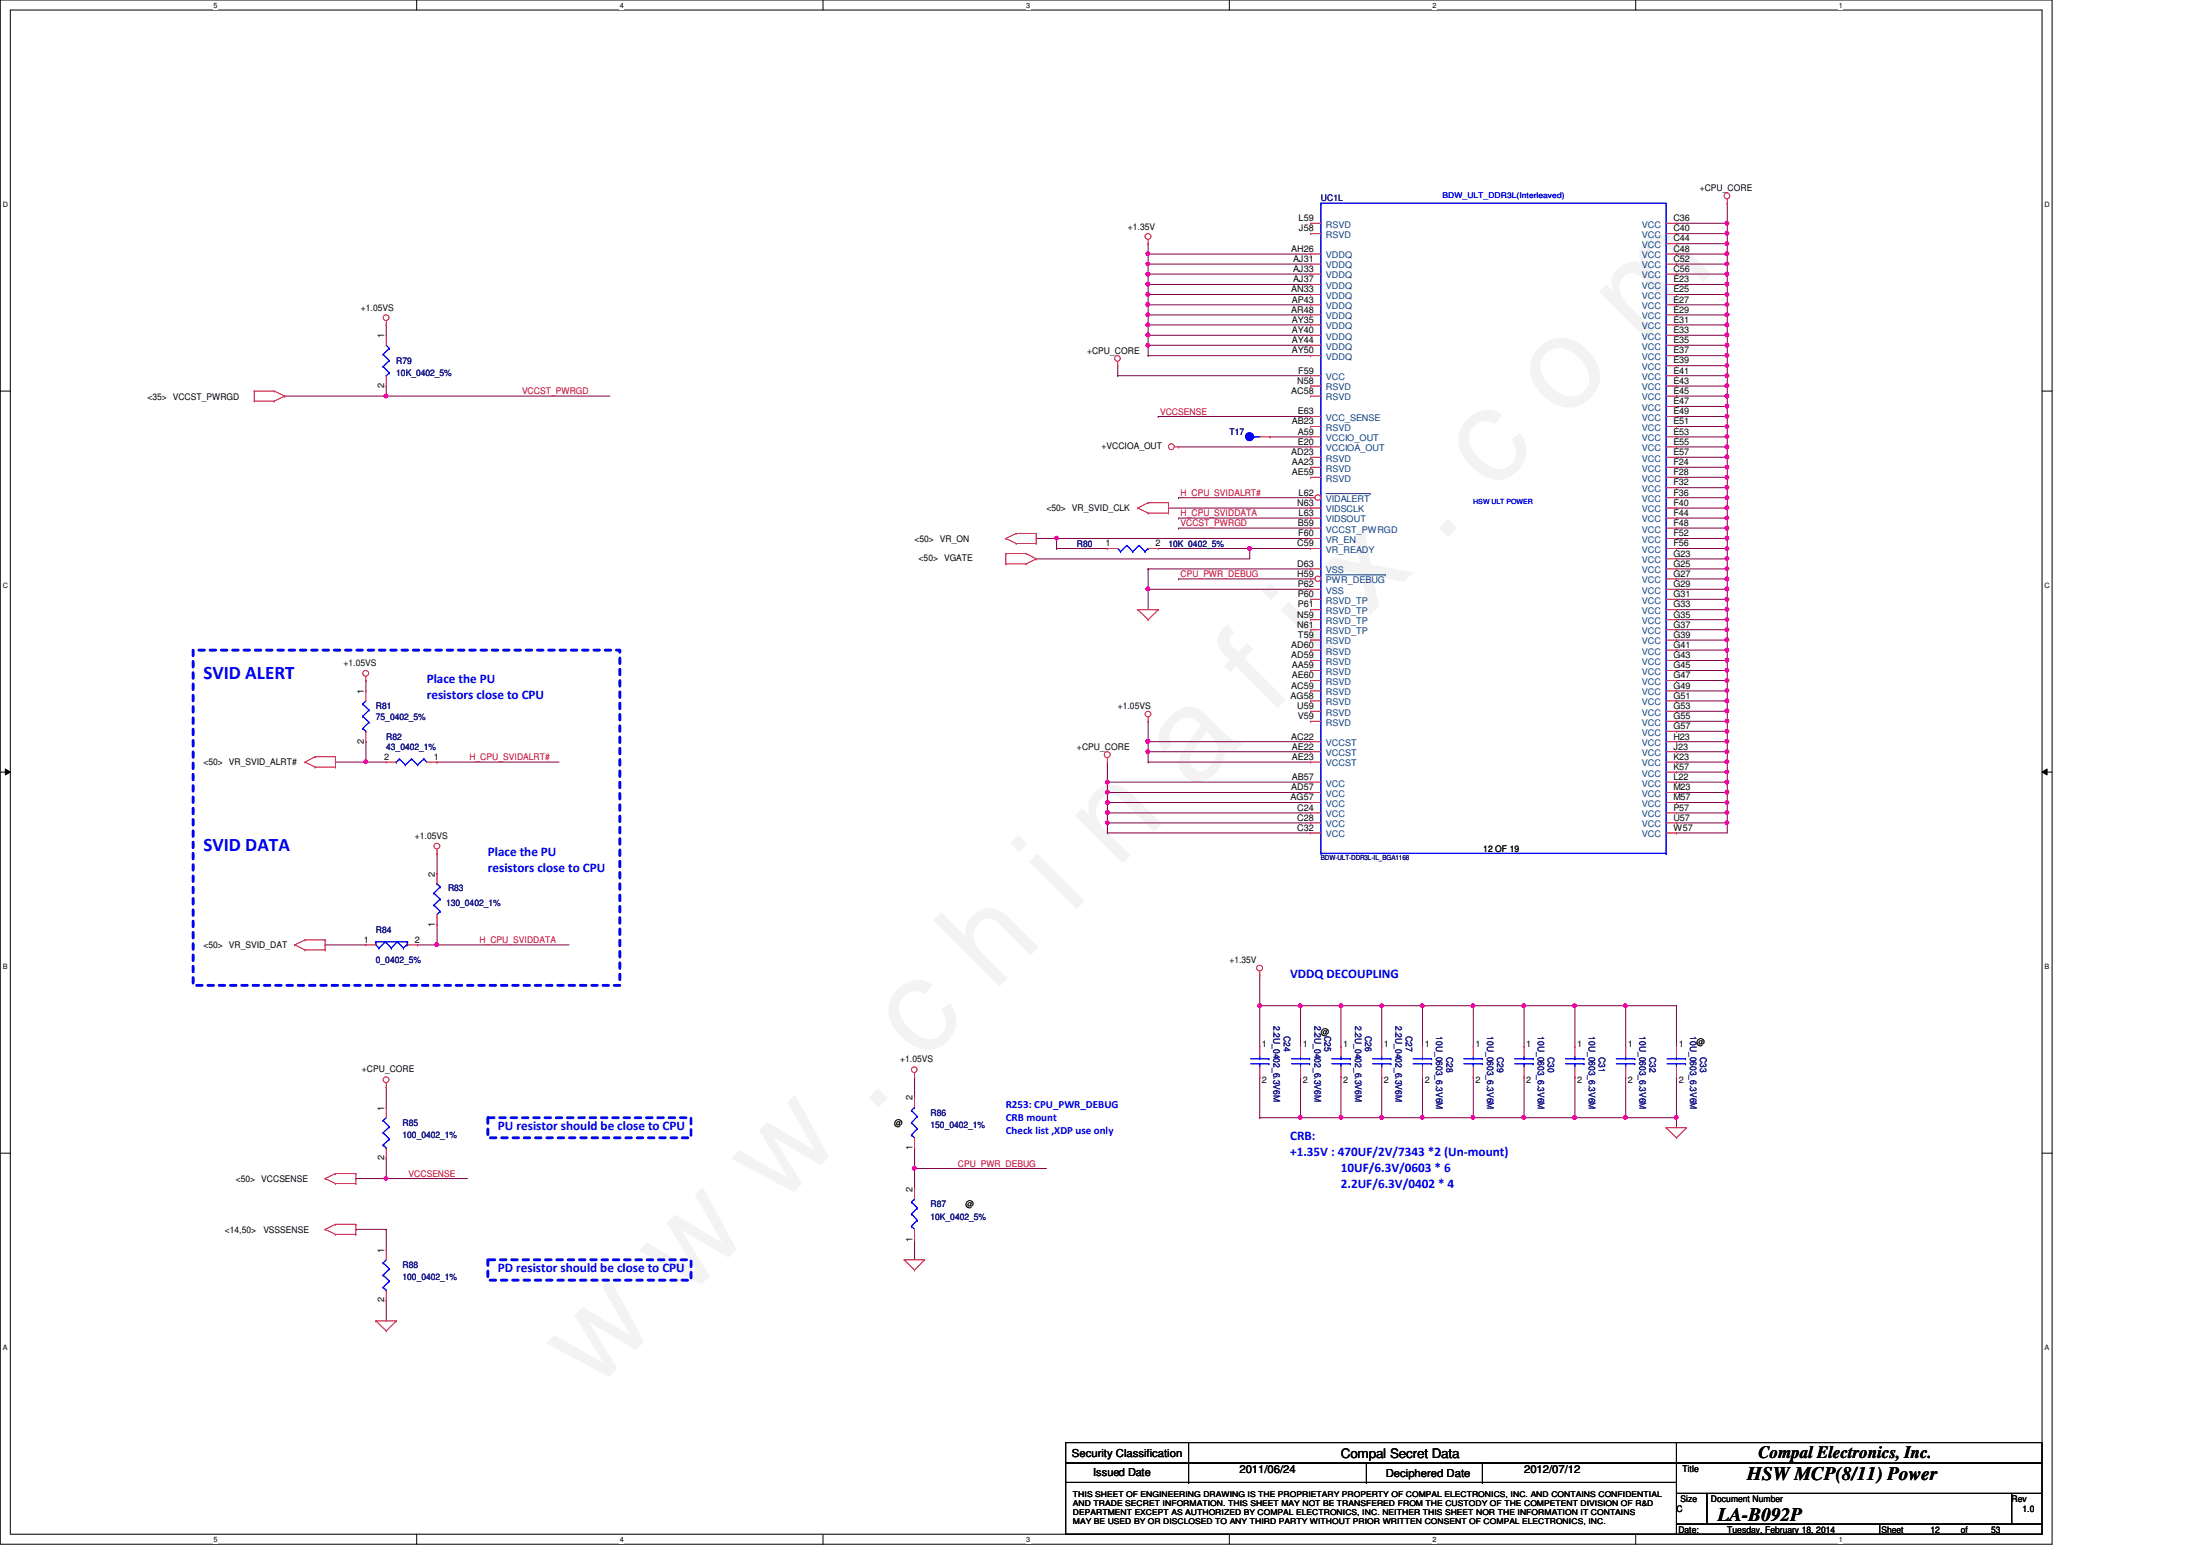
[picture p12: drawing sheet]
<svg xmlns="http://www.w3.org/2000/svg" width="297mm" height="210mm" viewBox="0 0 297 210" stroke-linecap="round" stroke-linejoin="round" font-family="sans-serif">
<path d="M0 0h277.1v208.4h-277.1zM1.4 1.4h274.3v205.7h-274.3z" fill="none" stroke="#000" stroke-width=".14"/>
<g fill="#fff">
<path d="M28.8 .1h.6v1.1h-.6z"/>
<path d="M28.8 207.2h.6v1.1h-.6z"/>
</g>
<path d="M56.3 0v1.4M56.3 207.1v1.3" fill="none" stroke="#000" stroke-width=".14"/>
<g fill="#fff">
<path d="M83.7 .1h.5v1.1h-.5z"/>
<path d="M83.7 207.2h.5v1.1h-.5z"/>
</g>
<path d="M111.1 0v1.4M111.1 207.1v1.3" fill="none" stroke="#000" stroke-width=".14"/>
<g fill="#fff">
<path d="M138.6 .1h.5v1.1h-.5z"/>
<path d="M138.6 207.2h.5v1.1h-.5z"/>
</g>
<path d="M166 0v1.4M166 207.1v1.3" fill="none" stroke="#000" stroke-width=".14"/>
<g fill="#fff">
<path d="M193.4 .1h.6v1.1h-.6z"/>
<path d="M193.4 207.2h.6v1.1h-.6z"/>
</g>
<path d="M220.8 0v1.4M220.8 207.1v1.3" fill="none" stroke="#000" stroke-width=".14"/>
<g fill="#fff">
<path d="M248.3 .1h.5v1.1h-.5z"/>
<path d="M248.3 207.2h.5v1.1h-.5z"/>
<path d="M.4 27.1h.7v1.1h-.7z"/>
<path d="M276.1 27.1h.7v1.1h-.7z"/>
<path d="M.4 78.5h.7v1.1h-.7z"/>
<path d="M276.1 78.5h.7v1.1h-.7z"/>
</g>
<path d="M0 52.8h1.4M275.7 52.8h1.4" fill="none" stroke="#000" stroke-width=".14"/>
<g fill="#fff">
<path d="M.4 129.9h.6v1.1h-.6z"/>
<path d="M276.1 129.9h.6v1.1h-.6z"/>
</g>
<path d="M0 104.2h1.4M.7 103.8l.7 .4-.7 .4zM275.7 104.2l.7-.4v.8zM275.7 104.2h1.4" fill="none" stroke="#000" stroke-width=".14"/>
<path d="M.7 103.8l.7 .4-.7 .4zM275.7 104.2l.7-.4v.8z" fill="#000"/>
<g fill="#fff">
<path d="M.4 181.4h.6v1.1h-.6z"/>
<path d="M276.1 181.4h.6v1.1h-.6z"/>
</g>
<path d="M0 155.7h1.4M275.7 155.7h1.4" fill="none" stroke="#000" stroke-width=".14"/>
<path d="M26.1 87.8h57.6v45.2h-57.6zM65.9 150.9h27.4v2.7h-27.4zM65.9 170.1h27.4v2.7h-27.4z" fill="none" stroke="#00f" stroke-width=".38" stroke-dasharray=".8 .8"/>
<path d="M139.9 75.4h28.8M142.7 72.7h34.2M52.2 159.1h.1M52.2 159.1h10.9" fill="none" stroke="#800040" stroke-width=".14"/>
<circle cx="52.1" cy="159.1" r=".25" fill="#f0f"/>
<circle cx="52.1" cy="159.1" r=".25" fill="none" stroke="#f0f" stroke-width=".14"/>
<path d="M59 102.9h.1M59 102.9h16.5M59 127.6h.1M59 127.6h17.8" fill="none" stroke="#800040" stroke-width=".14"/>
<circle cx="59" cy="127.5" r=".26" fill="#f0f"/>
<circle cx="59" cy="127.5" r=".26" fill="none" stroke="#f0f" stroke-width=".14"/>
<path d="M49.4 91.9h.1M49.4 91.9v1.4M49.4 102.9h.1M49.4 102.9h2.8M59 115.2h.1M59 115.2v2.7" fill="none" stroke="#800040" stroke-width=".14"/>
<path d="M49.2 102.6h.2l.2 .1-.1 .3-.1 .1-.2-.1z" fill-rule="evenodd" fill="#f0f"/>
<path d="M49.2 102.6h.2l.2 .1-.1 .3-.1 .1-.2-.1z" fill="none" stroke="#f0f" stroke-width=".14"/>
<g fill="none" stroke="#800040" stroke-width=".14">
<path d="M52.2 43.9h.1M52.2 52.1h.1M52.2 43.9v1.4M52.2 52.1v1.4M45.3 102.9h.1M49.4 100.1h.1M49.4 100.1v2.8h-4.1M43.9 127.6h.1M43.9 127.6h5.5M59 124.8h.1M59 124.8v2.8M48 159.1h.1"/>
<path d="M52.2 156.3h.1M52.2 146.7h.1M52.2 146.7v2.8M52.2 156.3v2.8h-4.2M48 165.9h.1M48 165.9h4.2M52.2 165.9h.1M52.2 175.6h.1M52.2 165.9v2.8M52.2 175.6v2.7"/>
</g>
<circle cx="52.1" cy="53.5" r=".26" fill="#f0f"/>
<circle cx="52.1" cy="53.5" r=".26" fill="none" stroke="#f0f" stroke-width=".14"/>
<path d="M38.4 53.5h.1M38.4 53.5h43.9M52.2 53.5h.1M56.4 127.6h.1M56.4 127.6h2.6" fill="none" stroke="#800040" stroke-width=".14"/>
<g fill="none" stroke="#f00" stroke-width=".14">
<path d="M34.3 54.1h.1M34.3 52.8h.1M34.3 52.8h2.7M34.3 54.1h2.7M34.3 52.8v1.3M37 52.8h.1M37 54.1h.1M37 52.8l1.4 .7M38.4 53.5h.1M38.4 53.5l-1.4 .6M52.2 43.9h.1M52.2 45.3h.1"/>
<path d="M52.2 52.1h.1M52.2 43.3v.6M52.2 45.3v1.3M52.2 50.7v1.4M49.4 91.9h.1M49.4 93.3h.1M49.4 91.3v.6M49.4 93.3v1.3M49.4 98.7v1.4M41.2 102.9h.1M41.2 102.9l1.3 .6M42.5 102.2h.1"/>
<path d="M42.5 103.5h.1M42.5 102.2h2.8M42.5 102.2l-1.3 .7M42.5 103.5h2.8M45.3 103.5h.1M45.3 102.2h.1M45.3 102.2v1.3M49.4 100.1h.1M52.2 102.9h.1M52.2 102.9h1.3M57.6 102.9h1.4M59 115.2h.1"/>
<path d="M59 117.9h.1M59 102.9h.1M59 114.6v.6M59 117.9v1.4M39.8 127.6h.1M39.8 127.6l1.4 .6M41.2 126.9h.1M41.2 128.2h.1M41.2 126.9h2.7M41.2 126.9l-1.4 .7M41.2 128.2h2.7M43.9 128.2h.1"/>
<path d="M43.9 126.9h.1M43.9 126.9v1.3M49.4 127.6h.1M49.4 127.6h1.4M55 127.6h1.4M56.4 127.6h.1M59 124.8h.1M59 123.4v1.4M43.9 159.1h.1M43.9 159.1l1.4 .7M45.3 158.4h.1M45.3 159.8h.1"/>
<path d="M45.3 158.4h2.7M45.3 158.4l-1.4 .7M45.3 159.8h2.7M48 159.8h.1M48 158.4h.1M48 158.4v1.4M52.2 146.7h.1M52.2 149.5h.1M52.2 156.3h.1M52.2 146.2v.5M52.2 149.5v1.4M52.2 155v1.3"/>
<path d="M43.9 165.9h.1M43.9 165.9l1.4 .7M45.3 165.3h.1M45.3 166.6h.1M45.3 165.3h2.7M45.3 165.3l-1.4 .6M45.3 166.6h2.7M48 166.6h.1M48 165.3h.1M48 165.3v1.3M50.8 178.3h.1M50.8 178.3h2.7"/>
<path d="M50.8 178.3l1.4 1.4M52.2 179.7h.1M52.2 168.7h.1M52.2 175.6h.1M52.2 168.7v1.4M52.2 174.2v1.4M53.5 178.3h.1M53.5 178.3l-1.3 1.4"/>
<circle cx="52.1" cy="42.9" r=".39"/>
<circle cx="49.4" cy="90.9" r=".39"/>
<circle cx="59" cy="114.2" r=".39"/>
<circle cx="52.1" cy="145.7" r=".39"/>
</g>
<g fill="none" stroke="#000" stroke-width=".14">
<path d="M143.9 194.7h82.5v2.8h-82.5zM143.9 197.5h82.5v2.6h-82.5zM160.5 197.5h.1M160.5 194.7v5.4M184.5 197.5v2.6M200.1 197.5v2.6M226.4 194.7h49.3v2.8h-49.3zM226.4 197.5h49.3v4.1h-49.3zM143.9 200.1h82.5v7h-82.5zM160.5 200.1h.1M184.5 200.1h.1M200.1 200.1h.1"/>
<path d="M226.4 201.6h4.1v4.1h-4.1zM226.4 205.7h27.4v1.4h-27.4zM230.5 201.6h41.1v4.1h-41.1zM253.8 205.7h21.9v1.4h-21.9zM271.6 201.6h4.1v4.1h-4.1z"/>
</g>
<g fill="none" stroke="#00f" stroke-width=".14">
<path d="M178.3 27.4h46.7v87.8h-46.7zM51.7 47.8h.1M51.7 49.5h.1M51.7 47.8l.9 .9M51.7 49.5l.9 .8M52.2 50.7h.1M52.2 46.6l.4 .4M52.6 47h.1M52.6 48.7h.1M52.6 50.3h.1M52.6 47l-.9 .8M52.6 48.7l-.9 .8"/>
<path d="M52.6 50.3l-.4 .4M49 95h.1M49 96.7h.1M49 98.3h.1M49 95l.8 .8M49 96.7l.8 .8M49 98.3l.4 .4M49.4 98.7h.1M49.4 94.6l-.4 .4M49.8 95.8h.1M49.8 97.5h.1M49.8 95.8l-.8 .9"/>
<path d="M49.8 97.5l-.8 .8M53.5 102.9h.1M53.9 102.4h.1M53.9 102.4l.8 .9M53.9 102.4l-.4 .5M54.7 103.3h.1M55.6 102.4h.1M55.6 102.4l.8 .9M55.6 102.4l-.9 .9M56.4 103.3h.1M57.2 102.4h.1M57.2 102.4l.4 .5"/>
<path d="M57.2 102.4l-.8 .9M59 119.3h.1M59 119.3l.4 .4M59.4 119.7h.1M59.4 119.7l-.8 .9M50.8 127.1h.1M50.8 127.1v.5l.4 .4M50.8 127.1h4.1M51.2 128h.1M52 127.1h.1M52 127.1l-.8 .9M52 127.1l.8 .9"/>
<path d="M52.8 128h.1M53.6 127.1h.1M53.6 127.1l-.8 .9M53.6 127.1l.9 .9M54.5 128h.1M54.9 127.6h.1M54.9 127.1h.1M54.9 127.6l-.4 .4M55 127.1h.1M55 127.1v.6M58.6 122.2h.1M58.6 120.6h.1"/>
<path d="M58.6 122.2l.8 .8M58.6 120.6l.8 .8M59.4 123h.1M59.4 121.4h.1M59.4 123l-.4 .4M59.4 121.4l-.8 .8M51.7 151.3h.1M51.7 152.9h.1M51.7 154.6h.1M51.7 151.3l.9 .8M51.7 152.9l.9 .9M51.7 154.6l.5 .4"/>
<path d="M52.2 155h.1M52.2 150.9l-.5 .4M52.6 152.1h.1M52.6 153.8h.1M52.6 152.1l-.9 .8M52.6 153.8l-.9 .8M51.7 170.5h.1M51.7 172.1h.1M51.7 173.8h.1M51.7 170.5l.9 .8M51.7 172.1l.9 .8M51.7 173.8l.5 .4"/>
<path d="M52.2 174.2h.1M52.2 170.1l-.5 .4M52.6 171.3h.1M52.6 172.9h.1M52.6 171.3l-.9 .8M52.6 172.9l-.9 .9"/>
</g>
<circle cx="52.1" cy="159.1" r=".25" fill="#f0f"/>
<circle cx="52.1" cy="159.1" r=".25" fill="none" stroke="#f0f" stroke-width=".14"/>
<circle cx="59" cy="127.5" r=".26" fill="#f0f"/>
<circle cx="59" cy="127.5" r=".26" fill="none" stroke="#f0f" stroke-width=".14"/>
<path d="M49.2 102.6h.2l.2 .1-.1 .3-.1 .1-.2-.1z" fill-rule="evenodd" fill="#f0f"/>
<path d="M49.2 102.6h.2l.2 .1-.1 .3-.1 .1-.2-.1z" fill="none" stroke="#f0f" stroke-width=".14"/>
<circle cx="52.1" cy="53.5" r=".26" fill="#f0f"/>
<circle cx="52.1" cy="53.5" r=".26" fill="none" stroke="#f0f" stroke-width=".14"/>
<text font-size="17.6" fill="#f0f" x="80.1" y="188" transform="rotate(-45 80.1 188)">w w w . c h i n a f i x . c o m</text>
<g font-size="2.6" fill="#00f">
<text x="27.5" y="91.6">SVID ALERT</text>
<text x="27.5" y="114.9">SVID DATA</text>
</g>
<g font-size="2.6">
<text x="235.9" y="199.8">HSW MCP(8/11) Power</text>
<text x="231.9" y="205.3">LA-B092P</text>
</g>
<text font-size="2.3" x="237.4" y="196.9">Compal Electronics, Inc.</text>
<g font-size="1.8" fill="#00f">
<text x="57.6" y="92.2">Place the PU</text>
<text x="57.6" y="94.4">resistors close to CPU</text>
<text x="65.9" y="115.5">Place the PU</text>
<text x="65.9" y="117.7">resistors close to CPU</text>
<text x="174.2" y="132">VDDQ DECOUPLING</text>
<text x="67.2" y="152.6">PU resistor should be close to CPU</text>
<text x="174.2" y="153.9">CRB:</text>
<text x="174.2" y="156.1">+1.35V : 470UF/2V/7343 *2 (Un-mount)</text>
<text x="181" y="158.2">10UF/6.3V/0603 * 6</text>
<text x="181" y="160.4">2.2UF/6.3V/0402 * 4</text>
<text x="67.2" y="171.7">PD resistor should be close to CPU</text>
</g>
<text font-size="1.8" x="181.1" y="196.8">Compal Secret Data</text>
<g font-size="1.5" fill="#00f">
<text x="135.8" y="149.5">R253: CPU_PWR_DEBUG</text>
<text x="135.8" y="151.3">CRB mount</text>
<text x="135.8" y="153.1">Check list ,XDP use only</text>
</g>
<g font-size="1.5">
<text x="144.7" y="196.6">Security Classification</text>
<text x="147.6" y="199.3">Issued Date</text>
<text x="167.3" y="198.8">2011/06/24</text>
<text x="187.1" y="199.4">Deciphered Date</text>
<text x="205.8" y="198.8">2012/07/12</text>
</g>
<g font-size="1.2">
<text x="175.3" y="29.8">L59</text>
<text x="225.9" y="29.8">C36</text>
<text x="229.5" y="25.8">+CPU_CORE</text>
<text x="152.3" y="31">+1.35V</text>
<text x="174.3" y="34">AH26</text>
<text x="174.6" y="35.3">AJ31</text>
<text x="175.4" y="31.2">J58</text>
<text x="225.9" y="34">C48</text>
<text x="225.9" y="35.3">C52</text>
<text x="225.9" y="31.2">C40</text>
<text x="225.9" y="32.6">C44</text>
<text x="48.7" y="42">+1.05VS</text>
<text x="174.3" y="39.5">AN33</text>
<text x="174.4" y="40.9">AP43</text>
<text x="174.6" y="38.1">AJ37</text>
<text x="174.6" y="36.7">AJ33</text>
<text x="225.9" y="40.9">E27</text>
<text x="225.9" y="36.7">C56</text>
<text x="225.9" y="38.1">E23</text>
<text x="225.9" y="39.5">E25</text>
<text x="51.9" y="45.6" transform="rotate(-90 51.9 45.6)">1</text>
<text x="146.8" y="47.8">+CPU_CORE</text>
<text x="174.3" y="42.2">AR48</text>
<text x="174.4" y="46.3">AY44</text>
<text x="174.4" y="45">AY40</text>
<text x="174.4" y="43.6">AY35</text>
<text x="174.4" y="47.7">AY50</text>
<text x="225.9" y="47.7">E37</text>
<text x="225.9" y="43.6">E31</text>
<text x="225.9" y="45">E33</text>
<text x="225.9" y="46.3">E35</text>
<text x="225.9" y="42.2">E29</text>
<text x="19.9" y="53.9">&lt;35&gt; VCCST_PWRGD</text>
<text x="51.9" y="52.4" transform="rotate(-90 51.9 52.4)">2</text>
<text x="174.3" y="53.2">AC58</text>
<text x="175.1" y="51.8">N58</text>
<text x="175.3" y="50.4">F59</text>
<text x="225.9" y="50.4">E41</text>
<text x="225.9" y="51.8">E43</text>
<text x="225.9" y="53.2">E45</text>
<text x="225.9" y="49.1">E39</text>
<text x="174.4" y="57.3">AB23</text>
<text x="175.2" y="58.7">A59</text>
<text x="175.2" y="55.9">E63</text>
<text x="225.9" y="57.3">E51</text>
<text x="225.9" y="58.7">E53</text>
<text x="225.9" y="54.6">E47</text>
<text x="225.9" y="55.9">E49</text>
<text x="148.7" y="60.7">+VCCIOA_OUT</text>
<text x="174.3" y="61.4">AD23</text>
<text x="174.4" y="62.8">AA23</text>
<text x="174.4" y="64.1">AE59</text>
<text x="175.2" y="60">E20</text>
<text x="225.9" y="64.1">F28</text>
<text x="225.9" y="65.5">F32</text>
<text x="225.9" y="62.8">F24</text>
<text x="225.9" y="61.4">E57</text>
<text x="225.9" y="60">E55</text>
<text x="141.3" y="69">&lt;50&gt; VR_SVID_CLK</text>
<text x="175.1" y="68.3">N63</text>
<text x="175.2" y="71">B59</text>
<text x="175.3" y="69.6">L63</text>
<text x="175.3" y="66.9">L62</text>
<text x="225.9" y="71">F48</text>
<text x="225.9" y="69.6">F44</text>
<text x="225.9" y="68.3">F40</text>
<text x="225.9" y="66.9">F36</text>
<text x="123.5" y="73.2">&lt;50&gt; VR_ON</text>
<text x="124" y="75.7">&lt;50&gt; VGATE</text>
<text x="149.3" y="73.7">1</text>
<text x="156" y="73.7">2</text>
<text x="175.1" y="73.7">C59</text>
<text x="175.1" y="76.5">D63</text>
<text x="175.1" y="77.9">H59</text>
<text x="175.3" y="72.4">F60</text>
<text x="225.9" y="77.9">G27</text>
<text x="225.9" y="76.5">G25</text>
<text x="225.9" y="75.1">G23</text>
<text x="225.9" y="72.4">F52</text>
<text x="225.9" y="73.7">F56</text>
<text x="175.1" y="83.4">N59</text>
<text x="175.2" y="79.2">P62</text>
<text x="175.2" y="80.6">P60</text>
<text x="175.2" y="82">P61</text>
<text x="225.9" y="83.4">G35</text>
<text x="225.9" y="82">G33</text>
<text x="225.9" y="79.2">G29</text>
<text x="225.9" y="80.6">G31</text>
<text x="46.4" y="89.9">+1.05VS</text>
<text x="174.3" y="88.9">AD59</text>
<text x="174.3" y="87.5">AD60</text>
<text x="175.1" y="84.7">N61</text>
<text x="175.2" y="86.1">T59</text>
<text x="225.9" y="88.9">G43</text>
<text x="225.9" y="86.1">G39</text>
<text x="225.9" y="87.5">G41</text>
<text x="225.9" y="84.7">G37</text>
<text x="49.1" y="93.6" transform="rotate(-90 49.1 93.6)">1</text>
<text x="150.9" y="95.8">+1.05VS</text>
<text x="174.2" y="94.3">AG58</text>
<text x="174.3" y="93">AC59</text>
<text x="174.4" y="90.2">AA59</text>
<text x="174.4" y="91.6">AE60</text>
<text x="175.1" y="95.7">U59</text>
<text x="225.9" y="93">G49</text>
<text x="225.9" y="94.3">G51</text>
<text x="225.9" y="95.7">G53</text>
<text x="225.9" y="90.2">G45</text>
<text x="225.9" y="91.6">G47</text>
<text x="49.1" y="100.4" transform="rotate(-90 49.1 100.4)">2</text>
<text x="145.4" y="101.3">+CPU_CORE</text>
<text x="174.3" y="99.8">AC22</text>
<text x="174.4" y="101.2">AE22</text>
<text x="175.2" y="97.1">V59</text>
<text x="225.9" y="99.8">H23</text>
<text x="225.9" y="101.2">J23</text>
<text x="225.9" y="97.1">G55</text>
<text x="225.9" y="98.4">G57</text>
<text x="27.5" y="103.3">&lt;50&gt; VR_SVID_ALRT#</text>
<text x="51.9" y="102.6">2</text>
<text x="58.6" y="102.6">1</text>
<text x="174.3" y="106.7">AD57</text>
<text x="174.4" y="105.3">AB57</text>
<text x="174.4" y="102.6">AE23</text>
<text x="225.9" y="106.7">M23</text>
<text x="225.9" y="105.3">L22</text>
<text x="225.9" y="103.9">K57</text>
<text x="225.9" y="102.6">K23</text>
<text x="56" y="113.2">+1.05VS</text>
<text x="174.2" y="108">AG57</text>
<text x="175.1" y="109.4">C24</text>
<text x="175.1" y="110.8">C28</text>
<text x="175.1" y="112.1">C32</text>
<text x="225.9" y="112.1">W57</text>
<text x="225.9" y="110.8">U57</text>
<text x="225.9" y="108">M57</text>
<text x="225.9" y="109.4">P57</text>
<text x="58.7" y="118.3" transform="rotate(-90 58.7 118.3)">2</text>
<text x="200.3" y="115">12 OF 19</text>
<text x="58.7" y="125.1" transform="rotate(-90 58.7 125.1)">1</text>
<text x="27.5" y="128">&lt;50&gt; VR_SVID_DAT</text>
<text x="49.1" y="127.3">1</text>
<text x="56" y="127.3">2</text>
<text x="166" y="130">+1.35V</text>
<text x="121.5" y="143.3">+1.05VS</text>
<text x="170.4" y="141.4">1</text>
<text x="175.9" y="141.4">1</text>
<text x="178.3" y="139.7">@</text>
<text x="181.4" y="141.4">1</text>
<text x="186.9" y="141.4">1</text>
<text x="192.4" y="141.4">1</text>
<text x="199.2" y="141.4">1</text>
<text x="206.1" y="141.4">1</text>
<text x="212.9" y="141.4">1</text>
<text x="219.8" y="141.4">1</text>
<text x="226.6" y="141.4">1</text>
<text x="229.1" y="141">@</text>
<text x="48.8" y="144.7">+CPU_CORE</text>
<text x="51.9" y="149.9" transform="rotate(-90 51.9 149.9)">1</text>
<text x="123.2" y="148.5" transform="rotate(-90 123.2 148.5)">2</text>
<text x="170.4" y="146.1">2</text>
<text x="175.9" y="146.1">2</text>
<text x="181.4" y="146.1">2</text>
<text x="186.9" y="146.1">2</text>
<text x="192.4" y="146.1">2</text>
<text x="199.2" y="146.1">2</text>
<text x="206.1" y="146.1">2</text>
<text x="212.9" y="146.1">2</text>
<text x="219.8" y="146.1">2</text>
<text x="226.6" y="146.1">2</text>
<text x="120.7" y="152">@</text>
<text x="123.2" y="155.2" transform="rotate(-90 123.2 155.2)">1</text>
<text x="31.8" y="159.6">&lt;50&gt; VCCSENSE</text>
<text x="51.9" y="156.6" transform="rotate(-90 51.9 156.6)">2</text>
<text x="123.2" y="160.9" transform="rotate(-90 123.2 160.9)">2</text>
<text x="30.3" y="166.4">&lt;14,50&gt;</text>
<text x="35.6" y="166.4">VSSSENSE</text>
<text x="123.2" y="167.6" transform="rotate(-90 123.2 167.6)">1</text>
<text x="130.3" y="163">@</text>
<text x="51.9" y="169.1" transform="rotate(-90 51.9 169.1)">1</text>
<text x="51.9" y="175.8" transform="rotate(-90 51.9 175.8)">2</text>
<text x="226.9" y="202.7">Size</text>
<text x="227.2" y="198.8">Title</text>
<text x="231" y="202.7">Document Number</text>
<text x="271.6" y="202.7">Rev</text>
<text x="226.4" y="204.1">C</text>
<text x="226.6" y="206.9">Date:</text>
<text x="233.2" y="206.9">Tuesday, February 18, 2014</text>
<text x="254" y="206.9">Sheet</text>
<text x="260.6" y="206.9">12</text>
<text x="264.7" y="206.9">of</text>
<text x="268.9" y="206.9">53</text>
<text x="273.1" y="204.1">1.0</text>
</g>
<g font-size="1.2" fill="#000080">
<text x="178.3" y="27.2">UC1L</text>
<text x="53.5" y="49.1">R79</text>
<text x="53.5" y="50.8">10K_0402_5%</text>
<text x="166" y="58.7">T17</text>
<text x="145.4" y="73.8">R80</text>
<text x="157.8" y="73.8">10K_0402_5%</text>
<text x="50.8" y="95.8">R81</text>
<text x="50.8" y="97.2">75_0402_5%</text>
<text x="52.2" y="99.9">R82</text>
<text x="52.2" y="101.3">43_0402_1%</text>
<text x="50.8" y="125.9">R84</text>
<text x="60.2" y="122.3">130_0402_1%</text>
<text x="60.5" y="120.3">R83</text>
<text x="50.8" y="130">0_0402_5%</text>
<text x="172" y="138.5" transform="rotate(90 172 138.5)">2.2U_0402_6.3V6M</text>
<text x="173.4" y="139.9" transform="rotate(90 173.4 139.9)">C24</text>
<text x="177.5" y="138.5" transform="rotate(90 177.5 138.5)">2.2U_0402_6.3V6M</text>
<text x="178.8" y="139.9" transform="rotate(90 178.8 139.9)">C25</text>
<text x="183" y="138.5" transform="rotate(90 183 138.5)">2.2U_0402_6.3V6M</text>
<text x="184.3" y="139.9" transform="rotate(90 184.3 139.9)">C26</text>
<text x="188.4" y="138.5" transform="rotate(90 188.4 138.5)">2.2U_0402_6.3V6M</text>
<text x="189.8" y="139.9" transform="rotate(90 189.8 139.9)">C27</text>
<text x="193.9" y="139.9" transform="rotate(90 193.9 139.9)">10U_0603_6.3V6M</text>
<text x="195.3" y="142.6" transform="rotate(90 195.3 142.6)">C28</text>
<text x="200.8" y="139.9" transform="rotate(90 200.8 139.9)">10U_0603_6.3V6M</text>
<text x="202.1" y="142.6" transform="rotate(90 202.1 142.6)">C29</text>
<text x="207.6" y="139.9" transform="rotate(90 207.6 139.9)">10U_0603_6.3V6M</text>
<text x="209" y="142.6" transform="rotate(90 209 142.6)">C30</text>
<text x="214.5" y="139.9" transform="rotate(90 214.5 139.9)">10U_0603_6.3V6M</text>
<text x="215.9" y="142.6" transform="rotate(90 215.9 142.6)">C31</text>
<text x="221.4" y="139.9" transform="rotate(90 221.4 139.9)">10U_0603_6.3V6M</text>
<text x="222.7" y="142.6" transform="rotate(90 222.7 142.6)">C32</text>
<text x="228.2" y="139.9" transform="rotate(90 228.2 139.9)">10U_0603_6.3V6M</text>
<text x="229.6" y="142.6" transform="rotate(90 229.6 142.6)">C33</text>
<text x="54.4" y="152">R85</text>
<text x="54.4" y="153.6">100_0402_1%</text>
<text x="125.6" y="150.6">R86</text>
<text x="125.6" y="152.3">150_0402_1%</text>
<text x="125.6" y="163">R87</text>
<text x="125.6" y="164.6">10K_0402_5%</text>
<text x="54.4" y="171.2">R88</text>
<text x="54.4" y="172.8">100_0402_1%</text>
</g>
<g font-size="1.2" fill="#004080">
<text x="179" y="34.9">VDDQ</text>
<text x="179" y="32.1">RSVD</text>
<text x="179" y="30.7">RSVD</text>
<text x="221.7" y="34.9">VCC</text>
<text x="221.7" y="30.7">VCC</text>
<text x="221.7" y="32.1">VCC</text>
<text x="221.7" y="33.5">VCC</text>
<text x="179" y="41.7">VDDQ</text>
<text x="179" y="40.3">VDDQ</text>
<text x="179" y="39">VDDQ</text>
<text x="179" y="37.6">VDDQ</text>
<text x="179" y="36.2">VDDQ</text>
<text x="221.7" y="41.7">VCC</text>
<text x="221.7" y="37.6">VCC</text>
<text x="221.7" y="39">VCC</text>
<text x="221.7" y="40.3">VCC</text>
<text x="221.7" y="36.2">VCC</text>
<text x="179" y="47.2">VDDQ</text>
<text x="179" y="45.8">VDDQ</text>
<text x="179" y="44.5">VDDQ</text>
<text x="179" y="43.1">VDDQ</text>
<text x="221.7" y="44.5">VCC</text>
<text x="221.7" y="45.8">VCC</text>
<text x="221.7" y="47.2">VCC</text>
<text x="221.7" y="43.1">VCC</text>
<text x="179" y="51.3">VCC</text>
<text x="179" y="48.6">VDDQ</text>
<text x="179" y="52.7">RSVD</text>
<text x="221.7" y="51.3">VCC</text>
<text x="221.7" y="52.7">VCC</text>
<text x="221.7" y="48.6">VCC</text>
<text x="221.7" y="50">VCC</text>
<text x="179" y="59.6">VCCIO_OUT</text>
<text x="179" y="58.2">RSVD</text>
<text x="179" y="54.1">RSVD</text>
<text x="179" y="56.8">VCC_SENSE</text>
<text x="221.7" y="58.2">VCC</text>
<text x="221.7" y="59.6">VCC</text>
<text x="221.7" y="55.5">VCC</text>
<text x="221.7" y="56.8">VCC</text>
<text x="221.7" y="54.1">VCC</text>
<text x="179" y="60.9">VCCIOA_OUT</text>
<text x="179" y="62.3">RSVD</text>
<text x="179" y="63.7">RSVD</text>
<text x="179" y="65">RSVD</text>
<text x="221.7" y="65">VCC</text>
<text x="221.7" y="63.7">VCC</text>
<text x="221.7" y="62.3">VCC</text>
<text x="221.7" y="60.9">VCC</text>
<text x="179" y="71.9">VCCST_PWRGD</text>
<text x="179" y="70.5">VIDSOUT</text>
<text x="179" y="69.2">VIDSCLK</text>
<text x="179" y="67.8">VIDALERT</text>
<text x="221.7" y="71.9">VCC</text>
<text x="221.7" y="70.5">VCC</text>
<text x="221.7" y="69.2">VCC</text>
<text x="221.7" y="66.4">VCC</text>
<text x="221.7" y="67.8">VCC</text>
<text x="179" y="74.6">VR_READY</text>
<text x="179" y="73.3">VR_EN</text>
<text x="179" y="77.4">VSS</text>
<text x="221.7" y="77.4">VCC</text>
<text x="221.7" y="76">VCC</text>
<text x="221.7" y="73.3">VCC</text>
<text x="221.7" y="74.6">VCC</text>
<text x="179" y="80.1">VSS</text>
<text x="179" y="81.5">RSVD_TP</text>
<text x="179" y="82.9">RSVD_TP</text>
<text x="179" y="78.7">PWR_DEBUG</text>
<text x="221.7" y="82.9">VCC</text>
<text x="221.7" y="80.1">VCC</text>
<text x="221.7" y="81.5">VCC</text>
<text x="221.7" y="78.7">VCC</text>
<text x="179" y="89.7">RSVD</text>
<text x="179" y="84.2">RSVD_TP</text>
<text x="179" y="85.6">RSVD_TP</text>
<text x="179" y="87">RSVD</text>
<text x="179" y="88.3">RSVD</text>
<text x="221.7" y="89.7">VCC</text>
<text x="221.7" y="87">VCC</text>
<text x="221.7" y="88.3">VCC</text>
<text x="221.7" y="85.6">VCC</text>
<text x="221.7" y="84.2">VCC</text>
<text x="179" y="91.1">RSVD</text>
<text x="179" y="95.2">RSVD</text>
<text x="179" y="93.9">RSVD</text>
<text x="179" y="92.5">RSVD</text>
<text x="221.7" y="93.9">VCC</text>
<text x="221.7" y="95.2">VCC</text>
<text x="221.7" y="91.1">VCC</text>
<text x="221.7" y="92.5">VCC</text>
<text x="179" y="96.6">RSVD</text>
<text x="179" y="98">RSVD</text>
<text x="179" y="100.7">VCCST</text>
<text x="221.7" y="100.7">VCC</text>
<text x="221.7" y="98">VCC</text>
<text x="221.7" y="99.3">VCC</text>
<text x="221.7" y="96.6">VCC</text>
<text x="179" y="107.6">VCC</text>
<text x="179" y="106.2">VCC</text>
<text x="179" y="103.5">VCCST</text>
<text x="179" y="102.1">VCCST</text>
<text x="221.7" y="107.6">VCC</text>
<text x="221.7" y="106.2">VCC</text>
<text x="221.7" y="104.8">VCC</text>
<text x="221.7" y="102.1">VCC</text>
<text x="221.7" y="103.5">VCC</text>
<text x="179" y="110.3">VCC</text>
<text x="179" y="111.7">VCC</text>
<text x="179" y="113">VCC</text>
<text x="179" y="108.9">VCC</text>
<text x="221.7" y="113">VCC</text>
<text x="221.7" y="111.7">VCC</text>
<text x="221.7" y="108.9">VCC</text>
<text x="221.7" y="110.3">VCC</text>
</g>
<g font-size="1.2" fill="#f00">
<text x="70.5" y="53.2">VCCST_PWRGD</text>
<text x="156.6" y="56">VCCSENSE</text>
<text x="159.4" y="71">VCCST_PWRGD</text>
<text x="159.4" y="69.7">H_CPU_SVIDDATA</text>
<text x="159.4" y="66.9">H_CPU_SVIDALRT#</text>
<text x="159.4" y="77.9">CPU_PWR_DEBUG</text>
<text x="63.4" y="102.6">H_CPU_SVIDALRT#</text>
<text x="64.7" y="127.3">H_CPU_SVIDDATA</text>
<text x="55.2" y="158.8">VCCSENSE</text>
<text x="129.3" y="157.5">CPU_PWR_DEBUG</text>
</g>
<text font-size="1.1" fill="#00f" x="194.8" y="26.8">BDW_ULT_DDR3L(Interleaved)</text>
<g font-size="1.1">
<text x="144.9" y="203.2">AND TRADE SECRET INFORMATION. THIS SHEET MAY NOT BE TRANSFERED FROM THE CUSTODY OF THE COMPETENT DIVISION OF R&amp;D</text>
<text x="144.9" y="202">THIS SHEET OF ENGINEERING DRAWING IS THE PROPRIETARY PROPERTY OF COMPAL ELECTRONICS, INC. AND CONTAINS CONFIDENTIAL</text>
<text x="144.9" y="204.5">DEPARTMENT EXCEPT AS AUTHORIZED BY COMPAL ELECTRONICS, INC. NEITHER THIS SHEET NOR THE INFORMATION IT CONTAINS</text>
<text x="144.9" y="205.7">MAY BE USED BY OR DISCLOSED TO ANY THIRD PARTY WITHOUT PRIOR WRITTEN CONSENT OF COMPAL ELECTRONICS, INC.</text>
</g>
<g font-size="1">
<text x="28.8" y="1">5</text>
<text x="83.7" y="1">4</text>
<text x="138.6" y="1">3</text>
<text x="193.4" y="1">2</text>
<text x="248.3" y="1">1</text>
<text x=".4" y="27.9">D</text>
<text x="276.1" y="27.9">D</text>
<text x=".4" y="79.4">C</text>
<text x="276.1" y="79.4">C</text>
<text x=".4" y="130.8">B</text>
<text x="276.1" y="130.8">B</text>
<text x=".4" y="182.2">A</text>
<text x="276.1" y="182.2">A</text>
<text x="28.8" y="208.1">5</text>
<text x="83.7" y="208.1">4</text>
<text x="138.6" y="208.1">3</text>
<text x="193.4" y="208.1">2</text>
<text x="248.3" y="208.1">1</text>
</g>
<text font-size=".9" fill="#00f" x="198.9" y="68">HSW ULT POWER</text>
<text font-size=".9" fill="#000080" x="178.3" y="116">BDW-ULT-DDR3L-IL_BGA1168</text>
</svg>
